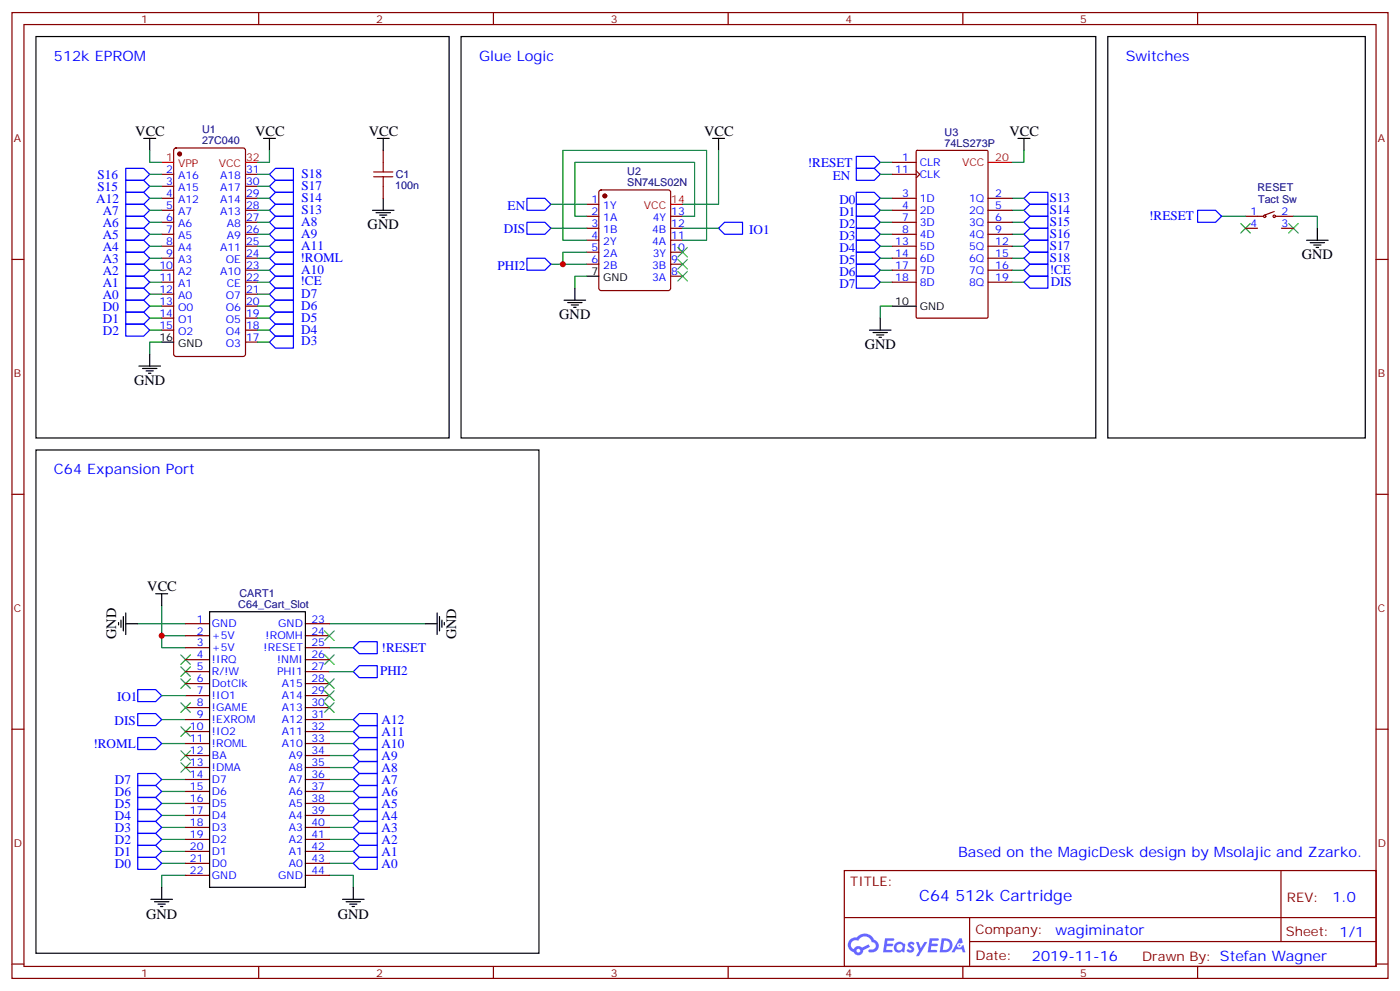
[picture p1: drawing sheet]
<svg xmlns="http://www.w3.org/2000/svg" width="412mm" height="292mm" viewBox="0 0 412 292" stroke-linecap="round" stroke-linejoin="round" font-family="sans-serif">
<g fill="none" stroke="#870000" stroke-width=".35">
<path d="M3.5 3.7h405.4v284.3h-405.4zM7.1 7.2h398.2v277.3h-398.2zM76.2 3.7v3.5M145.3 3.7v3.5M214.5 3.7v3.5M283.6 3.7v3.5M352.8 3.7v3.5M3.5 76.4h3.6M405.3 76.4h3.6M3.5 145.5h3.6M405.3 145.5h3.6M3.5 214.7h3.6"/>
<path d="M405.3 214.7h3.6M248.7 256.3h156.6v28.2h-156.6zM377.3 256.3v20.9M248.7 270.1h156.5M285.6 277.2h119.6M285.6 270.1v14.2M3.5 283.8h3.6M76.2 284.5v3.5M145.3 284.5v3.5M214.5 284.5v3.5M283.6 284.5v3.5M352.8 284.5v3.5"/>
<path d="M405.3 283.8h3.6"/>
</g>
<g fill="#5487ff">
<path d="M267.7 277.5a1.22 1.22 0 0 1 1.7 .2l-.4 .6a.47 .47 0 0 0-.3-.4 .47 .47 0 0 0-.5 .2l.1 .2a1.14 1.14 0 0 1 .8 1.8 1.14 1.14 0 0 1-1.9 0l-.2-.2 .5-.6 .7 .5a.29 .29 0 0 0 .3-.3 .29 .29 0 0 0-.2-.3 1.04 1.04 0 0 1-.6-1.7z"/>
<path d="M260.7 276.2h2.4l.3 .2-.2 .5-1.8 .1-.1 .8h1.5l.3 .4-.3 .4h-1.6l-.2 1.1h1.7l.2 .3-.2 .3-2.6 .1z"/>
<path d="M273.8 276.2h2.4l.3 .2-.1 .5-1.8 .1-.2 .8h1.6l.3 .4-.4 .4-1.6-.1-.1 1.1 1.7 .1 .2 .3-.2 .3-2.6 .1z"/>
<path d="M282.6 276.2h.7l.3 1.3-.6 .3a.69 .69 0 0 0-1 .3 .69 .69 0 0 0 .4 .9 .69 .69 0 0 0 .9-.6l.5-.2 .6 2.2h-.8l-.2-.9h-1.8l-.5 .9h-.8z"/>
<path d="M269.8 277.3h.8l.6 1.8 1.1-1.8h.9l-2.6 4.2h-.8l.9-1.5z"/>
<path d="M277.4 276.2l-.6 4.2h1.3a2.11 2.11 0 0 0 2.5-2.1 2.11 2.11 0 0 0-2.5-2.1zM278.1 277a1.39 1.39 0 0 1 1.7 1.4 1.39 1.39 0 0 1-1.8 1.2h-.3z"/>
<path d="M263.7 277.8a1.54 1.54 0 0 0-.1 2.2 1.54 1.54 0 0 0 2.2 .1l.6 .3 .3-2.3-.2-.3h-.4a1.49 1.49 0 0 0-2.4 0zM264 278.8a.94 .94 0 0 1 1.8 0 .94 .94 0 0 1-1.8 0z"/>
<path d="M250.4 276.6a2.18 2.18 0 0 0 1.1 3.7 1.44 1.44 0 0 0 1.6 .9 1.44 1.44 0 0 0 1.2-1.4l2-1.1-.5-.7-1.9 1a1.47 1.47 0 0 0-2.4 .4 1.39 1.39 0 0 1-.7-1.9 1.39 1.39 0 0 1 2-.5 2.12 2.12 0 0 1 2.2-1.3 2.12 2.12 0 0 1 1.9 1.7 1.14 1.14 0 0 1 1.1 1.4 1.14 1.14 0 0 1-1.7 .7 .43 .43 0 0 0-.5 .4 .43 .43 0 0 0 .4 .5 1.98 1.98 0 0 0 2.5-1.2 1.98 1.98 0 0 0-1.2-2.6 3.1 3.1 0 0 0-5.3-.6l-.9 .1zM252.3 279.9a.55 .55 0 0 1 1.1 0 .55 .55 0 0 1-1.1 0z"/>
<circle cx="282.6" cy="278.3" r=".26"/>
</g>
<g fill="#870000" stroke="#870000" stroke-width=".35">
<circle cx="52.9" cy="45.3" r=".53"/>
<circle cx="178.2" cy="57.7" r=".53"/>
</g>
<g fill="none" stroke="#870000" stroke-width=".35">
<path d="M47.6 51.3h3.6M47.6 54.9h3.6M47.6 58.4h3.6M51.4 43.8l.5-.2h19.7l.7 .4v60.2l-.4 .7-20 .1-.7-.5v-60.2zM72.3 51.3h3.5M72.3 54.9h3.5M72.3 58.4h3.5M112.9 44.3v3.5M112.9 54.9v3.5M176.6 56.1l.5-.2h19.7l.5 .2 .3 .5v28.2l-.3 .5-.5 .2h-19.7l-.5-.2-.2-.5v-28.2zM262.8 51.3h7.1M262.8 58.4h7.1"/>
<path d="M262.8 47.8h7.1M269.9 50.3l1 1-1 1.1M269.9 44.4l.3-.1h20.5l.3 .1v48.9l-.1 .3-20.7 .1-.3-.2zM291 58.4h7.1M47.6 61.9h3.6M47.6 65.4h3.6M47.6 69h3.6M47.6 72.5h3.6M47.6 76h3.6M47.6 79.6h3.6M72.3 61.9h3.5M72.3 65.4h3.5"/>
<path d="M72.3 69h3.5M72.3 72.5h3.5M72.3 76h3.5M72.3 79.6h3.5M172.9 60.1h3.5M172.9 63.7h3.5M172.9 67.2h3.5M172.9 70.7h3.5M172.9 74.3h3.5M172.9 77.8h3.5M197.6 63.7h3.5M197.6 67.2h3.5"/>
<path d="M197.6 70.7h3.5M197.6 74.3h3.5M197.6 77.8h3.5M262.8 61.9h7.1M262.8 65.4h7.1M262.8 69h7.1M262.8 72.5h7.1M262.8 76h7.1M262.8 79.6h7.1M291 61.9h7.1M291 65.4h7.1M291 69h7.1"/>
<path d="M291 72.5h7.1M291 76h7.1M291 79.6h7.1M366.9 63.7h5.3M366.9 67.2h3.5M375.4 62.3l-2.9 1M375.7 63.7h5.3M377.5 67.2h3.5M47.6 83.1h3.6M47.6 86.6h3.6M47.6 90.1h3.6M47.6 93.7h3.6"/>
<path d="M47.6 97.2h3.6M72.3 83.1h3.5M72.3 86.6h3.5M72.3 90.1h3.5M72.3 93.7h3.5M72.3 97.2h3.5M197.6 81.3h3.5M262.8 83.1h7.1M291 83.1h7.1M72.3 100.7h3.5M54.7 183.6h7M54.7 187.1h7"/>
<path d="M54.7 190.7h7M54.7 194.2h7M54.7 197.7h7M90 183.6h7M90 187.1h7M90 190.7h7M90 194.2h7M90 197.7h7M54.7 201.3h7M54.7 204.8h7M54.7 208.3h7M54.7 211.8h7"/>
<path d="M54.7 215.4h7M54.7 218.9h7M90 201.3h7M90 204.8h7M90 208.3h7M90 211.8h7M90 215.4h7M90 218.9h7M54.7 222.4h7M54.7 226h7M54.7 229.5h7M54.7 233h7"/>
<path d="M54.7 236.5h7M90 222.4h7M90 226h7M90 229.5h7M90 233h7M90 236.5h7M54.7 240.1h7M54.7 243.6h7M54.7 247.1h7M54.7 250.6h7M54.7 254.2h7M54.7 257.7h7"/>
<path d="M90 240.1h7M90 243.6h7M90 247.1h7M90 250.6h7M90 254.2h7M90 257.7h7"/>
<circle cx="372.5" cy="63.7" r=".35"/>
<circle cx="375.4" cy="63.7" r=".35"/>
</g>
<path d="M47.6 47.8h3.6M72.3 47.8h3.5M291 47.8h7.1M197.6 60.1h3.5" fill="none" stroke="#f00" stroke-width=".35"/>
<g fill="none" stroke="#000" stroke-width=".35">
<path d="M10.6 10.8h121.7v118.1h-121.7zM135.8 10.8h187v118.1h-187zM326.3 10.8h75.9v118.1h-75.9zM42.3 40.7h3.6M44.1 40.7v3.6M77.6 40.7h3.5M79.4 40.7v3.6M111.1 40.7h3.6M112.9 40.7v3.6M112.9 58.4v3.5M209.9 40.7h3.5M211.7 40.7v3.6"/>
<path d="M299.9 40.7h3.5M301.6 40.7v3.6M109.7 61.9h6.4M110.8 62.6h4.2M111.8 63.3h2.1M112.5 64h.7M384.9 70.7h6.3M385.9 71.4h4.3M387 72.1h2.1M387.7 72.8h.7M388.1 67.2v3.5M166.2 88.4h6.3"/>
<path d="M167.2 89.1h4.2M168.3 89.8h2.1M169 90.5h.7M169.3 84.8v3.6M172.9 81.3h3.5M256.1 97.2h6.4M257.2 97.9h4.2M258.2 98.6h2.1M258.9 99.3h.7M259.3 93.7v3.5M262.8 90.1h7.1M40.9 107.8h6.4"/>
<path d="M42 108.5h4.2M43 109.2h2.2M43.7 109.9h.7M44.1 104.2v3.6M47.6 100.7h3.6M10.6 132.5h148.1v148.1h-148.1zM45.9 174.8h3.5M47.6 174.8v3.5M34.9 183.3v.7M35.6 182.6v2.1M36.3 181.5v4.2M37 183.6h3.6"/>
<path d="M37 180.4v6.4M61.7 180.1h28.3v81.1h-28.3zM125.2 183.6h3.6M128.8 180.4v6.4M129.5 181.5v4.2M130.2 182.6v2.1M130.9 183.3v.7M44.4 264.8h6.4M45.5 265.5h4.2M46.6 266.2h2.1M47.3 266.9h.7M47.6 261.2v3.6"/>
<path d="M100.9 264.8h6.3M102 265.5h4.2M103 266.2h2.1M103.7 266.9h.7M104.1 261.2v3.6"/>
</g>
<g fill="none" stroke="#008700" stroke-width=".35">
<path d="M44.1 44.3v3.5h3.5M44.1 51.3h3.5M44.1 58.4h3.5M44.1 54.9h3.5M75.8 51.3h3.6M75.8 58.4h3.6M75.8 54.9h3.6M79.4 44.3v3.5h-3.6M211.7 44.3v15.8h-10.6M259.3 47.8h3.5M259.3 51.3h3.5M259.3 58.4h3.5"/>
<path d="M298.1 58.4h3.5M301.6 44.3v3.5h-3.5M44.1 79.6h3.5M44.1 76h3.5M44.1 72.5h3.5M44.1 69h3.5M44.1 65.4h3.5M44.1 61.9h3.5M75.8 79.6h3.6M75.8 76h3.6M75.8 72.5h3.6M75.8 69h3.6"/>
<path d="M75.8 65.4h3.6M75.8 61.9h3.6M162.3 67.2h10.6M162.3 60.1h10.6M162.3 77.8h10.6M172.9 63.7h-3.6v-15.9h35.3v15.9h-3.5M172.9 70.7h-7.1v-26.4h42.3v26.4h-7M172.9 74.3h-7.1v3.5M201.1 67.2h10.6M259.3 79.6h3.5M259.3 76h3.5M259.3 72.5h3.5"/>
<path d="M259.3 69h3.5M259.3 65.4h3.5M259.3 61.9h3.5M298.1 79.6h3.5M298.1 76h3.5M298.1 72.5h3.5M298.1 69h3.5M298.1 65.4h3.5M298.1 61.9h3.5M359.8 63.7h7.1M381 63.7h7.1v3.5M44.1 83.1h3.5"/>
<path d="M44.1 86.6h3.5M44.1 90.1h3.5M44.1 93.7h3.5M44.1 97.2h3.5M75.8 83.1h3.6M75.8 86.6h3.6M75.8 90.1h3.6M75.8 93.7h3.6M75.8 97.2h3.6M172.9 81.3h-3.6v3.5M259.3 83.1h3.5M262.8 90.1h-3.5v3.6"/>
<path d="M298.1 83.1h3.5M47.6 100.7h-3.5v3.5M75.8 100.7h3.6M47.6 178.3v12.4h7.1M40.6 183.6h14.1M47.6 187.1h7.1M97 183.6h28.2M97 190.7h7.1M97 197.7h7.1M47.6 218.9h7.1M47.6 211.8h7.1M47.6 204.8h7.1"/>
<path d="M97 218.9h7.1M97 211.8h7.1M97 215.4h7.1M47.6 229.5h7.1M47.6 233h7.1M47.6 236.5h7.1M97 229.5h7.1M97 233h7.1M97 236.5h7.1M97 222.4h7.1M97 226h7.1M47.6 240.1h7.1"/>
<path d="M47.6 243.6h7.1M47.6 247.1h7.1M47.6 250.6h7.1M47.6 254.2h7.1M54.7 257.7h-7.1v3.5M97 257.7h7.1v3.5M97 240.1h7.1M97 243.6h7.1M97 247.1h7.1M97 250.6h7.1M97 254.2h7.1"/>
</g>
<g fill="none" stroke="#00f" stroke-width=".35">
<path d="M37 56.6h5.3l1.8 1.8-1.8 1.7h-5.3zM37 53.1h5.3l1.8 1.8-1.8 1.7h-5.3zM37 49.6h5.3l1.8 1.7-1.8 1.8h-5.3zM79.4 58.4l1.7-1.8h5.3v3.5h-5.3zM79.4 54.9l1.7-1.8h5.3v3.5h-5.3zM79.4 51.3l1.7-1.7h5.3v3.5h-5.3zM155.2 58.4h5.3l1.8 1.7-1.8 1.8h-5.3zM252.2 46h5.3l1.8 1.8-1.8 1.8h-5.3zM252.2 49.6h5.3l1.8 1.7-1.8 1.8h-5.3zM252.2 56.6h5.3l1.8 1.8-1.8 1.7h-5.3zM301.6 58.4l1.8-1.8h5.3v3.5h-5.3zM37 77.8h5.3l1.8 1.8-1.8 1.7h-5.3z"/>
<path d="M37 74.3h5.3l1.8 1.7-1.8 1.8h-5.3zM37 70.7h5.3l1.8 1.8-1.8 1.8h-5.3zM37 67.2h5.3l1.8 1.8-1.8 1.7h-5.3zM37 63.7h5.3l1.8 1.7-1.8 1.8h-5.3zM37 60.1h5.3l1.8 1.8-1.8 1.8h-5.3zM79.4 76l1.7-1.7h5.3v3.5h-5.3zM79.4 69l1.7-1.8h5.3v3.5h-5.3zM79.4 79.6l1.7-1.8h5.3v3.5h-5.3zM79.4 72.5l1.7-1.8h5.3v3.6h-5.3zM79.4 61.9l1.7-1.8h5.3v3.6h-5.3zM81.1 63.7h5.3v3.5h-5.3l-1.7-1.8zM155.2 65.4h5.3l1.8 1.8-1.8 1.8h-5.3z"/>
<path d="M155.2 76h5.3l1.8 1.8-1.8 1.8h-5.3zM211.7 67.2l1.7-1.8h5.3v3.6h-5.3zM252.2 60.1h5.3l1.8 1.8-1.8 1.8h-5.3zM252.2 63.7h5.3l1.8 1.7-1.8 1.8h-5.3zM252.2 67.2h5.3l1.8 1.8-1.8 1.7h-5.3zM252.2 70.7h5.3l1.8 1.8-1.8 1.8h-5.3zM252.2 74.3h5.3l1.8 1.7-1.8 1.8h-5.3zM252.2 77.8h5.3l1.8 1.8-1.8 1.7h-5.3zM301.6 69l1.8-1.8h5.3v3.5h-5.3zM301.6 76l1.8-1.7h5.3v3.5h-5.3zM303.4 60.1h5.3v3.6h-5.3l-1.8-1.8zM303.4 63.7h5.3v3.5h-5.3l-1.8-1.8z"/>
<path d="M303.4 70.7h5.3v3.6h-5.3l-1.8-1.8zM303.4 77.8h5.3v3.5h-5.3l-1.8-1.7zM352.8 61.9h5.3l1.7 1.8-1.7 1.7h-5.3zM37 88.4h5.3l1.8 1.7-1.8 1.8h-5.3zM37 91.9h5.3l1.8 1.8-1.8 1.7h-5.3zM37 95.4h5.3l1.8 1.8-1.8 1.8h-5.3zM37 84.8h5.3l1.8 1.8-1.8 1.8h-5.3zM37 81.3h5.3l1.8 1.8-1.8 1.7h-5.3zM79.4 83.1l1.7-1.8h5.3v3.5h-5.3zM79.4 97.2l1.7-1.8h5.3v3.6h-5.3zM79.4 93.7l1.7-1.8h5.3v3.5h-5.3zM79.4 90.1l1.7-1.7h5.3v3.5h-5.3z"/>
<path d="M79.4 86.6l1.7-1.8h5.3v3.6h-5.3zM252.2 81.3h5.3l1.8 1.8-1.8 1.7h-5.3zM301.6 83.1l1.8-1.8h5.3v3.5h-5.3zM79.4 100.7l1.7-1.7h5.3v3.5h-5.3zM104.1 190.7l1.7-1.8h5.3v3.5h-5.3zM104.1 197.7l1.7-1.7h5.3v3.5h-5.3zM40.6 210.1h5.3l1.7 1.7-1.7 1.8h-5.3zM40.6 217.1h5.3l1.7 1.8-1.7 1.8h-5.3zM40.6 203h5.3l1.7 1.8-1.7 1.8h-5.3zM104.1 215.4l1.7-1.8h5.3v3.5h-5.3zM105.8 210.1h5.3v3.5h-5.3l-1.7-1.8zM105.8 217.1h5.3v3.6h-5.3l-1.7-1.8z"/>
<path d="M40.6 227.7h5.3l1.7 1.8-1.7 1.7h-5.3zM40.6 231.2h5.3l1.7 1.8-1.7 1.8h-5.3zM40.6 234.8h5.3l1.7 1.7-1.7 1.8h-5.3zM40.6 238.3h5.3l1.7 1.8-1.7 1.7h-5.3zM104.1 222.4l1.7-1.7h5.3v3.5h-5.3zM104.1 226l1.7-1.8h5.3v3.5h-5.3zM104.1 229.5l1.7-1.8h5.3v3.5h-5.3zM104.1 233l1.7-1.8h5.3v3.6h-5.3zM104.1 236.5l1.7-1.7h5.3v3.5h-5.3zM40.6 241.8h5.3l1.7 1.8-1.7 1.8h-5.3zM40.6 245.4h5.3l1.7 1.7-1.7 1.8h-5.3zM40.6 248.9h5.3l1.7 1.7-1.7 1.8h-5.3z"/>
<path d="M40.6 252.4h5.3l1.7 1.8-1.7 1.7h-5.3zM104.1 240.1l1.7-1.8h5.3v3.5h-5.3zM104.1 243.6l1.7-1.8h5.3v3.6h-5.3zM104.1 247.1l1.7-1.7h5.3v3.5h-5.3zM104.1 254.2l1.7-1.8h5.3v3.5h-5.3zM105.8 248.9h5.3v3.5h-5.3l-1.7-1.8z"/>
</g>
<g fill="none" stroke="#3c3" stroke-width=".35">
<path d="M199.7 72.8l2.8 2.9M199.7 76.4l2.8 2.8M199.7 79.9l2.8 2.8M202.5 72.8l-2.8 2.9M202.5 76.4l-2.8 2.8M202.5 79.9l-2.8 2.8M365.5 65.8l2.8 2.8M368.3 65.8l-2.8 2.8M379.6 65.8l2.8 2.8M382.4 65.8l-2.8 2.8M53.3 199.8l2.8 2.9M53.3 196.3l2.8 2.8"/>
<path d="M53.3 192.8l2.8 2.8M56.1 199.8l-2.8 2.9M56.1 196.3l-2.8 2.8M56.1 192.8l-2.8 2.8M95.6 192.8l2.8 2.8M95.6 199.8l2.8 2.9M95.6 185.7l2.8 2.9M98.4 192.8l-2.8 2.8M98.4 199.8l-2.8 2.9M98.4 185.7l-2.8 2.9M53.3 214l2.8 2.8M53.3 206.9l2.8 2.8"/>
<path d="M56.1 214l-2.8 2.8M56.1 206.9l-2.8 2.8M95.6 203.4l2.8 2.8M95.6 206.9l2.8 2.8M98.4 203.4l-2.8 2.8M98.4 206.9l-2.8 2.8M53.3 224.5l2.8 2.9M53.3 221l2.8 2.8M56.1 224.5l-2.8 2.9M56.1 221l-2.8 2.8"/>
</g>
<path d="M110.1 52h5.6M110.1 50.6h5.6M112.9 47.8v2.8M112.9 52v2.9" fill="none" stroke="#a10000" stroke-width=".35"/>
<g fill="#c00">
<circle cx="165.8" cy="77.8" r=".88"/>
<circle cx="47.6" cy="187.1" r=".88"/>
</g>
<text font-size="4.6" fill="#00f" x="270.8" y="265.3">C64 512k Cartridge</text>
<g font-size="4.2" fill="#00f">
<text x="15.9" y="17.8">512k EPROM</text>
<text x="141.1" y="17.8">Glue Logic</text>
<text x="331.6" y="17.8">Switches</text>
<text x="15.9" y="139.5">C64 Expansion Port</text>
<text x="282.2" y="252.4">Based on the MagicDesk design by Msolajic and Zzarko.</text>
<text x="392.5" y="265.6">1.0</text>
<text x="310.9" y="275.1">wagiminator</text>
<text x="304" y="282.9">2019-11-16</text>
</g>
<g font-size="4.2">
<text x="39.9" y="40">VCC</text>
<text x="75.1" y="40">VCC</text>
<text x="108.7" y="40">VCC</text>
<text x="207.4" y="40">VCC</text>
<text x="297.4" y="40">VCC</text>
<text x="108.3" y="67.6">GND</text>
<text x="383.5" y="76.4">GND</text>
<text x="164.7" y="94">GND</text>
<text x="254.7" y="102.8">GND</text>
<text x="39.5" y="113.4">GND</text>
<text x="43.4" y="174.1">VCC</text>
<text x="34.2" y="188.1" transform="rotate(-90 34.2 188.1)">GND</text>
<text x="134.4" y="188.2" transform="rotate(-90 134.4 188.2)">GND</text>
<text x="43" y="270.4">GND</text>
<text x="99.5" y="270.4">GND</text>
</g>
<g font-size="3.9" fill="#00f">
<text x="28.8" y="52.8">S16</text>
<text x="88.8" y="52.3">S18</text>
<text x="238" y="49">!RESET</text>
<text x="245.4" y="52.9">EN</text>
<text x="28.4" y="59.9">A12</text>
<text x="28.8" y="56.3">S15</text>
<text x="88.8" y="59.4">S14</text>
<text x="88.8" y="55.9">S17</text>
<text x="309.2" y="59.4">S13</text>
<text x="30.2" y="63.4">A7</text>
<text x="88.8" y="62.9">S13</text>
<text x="149.5" y="61.9">EN</text>
<text x="247.3" y="63.5">D1</text>
<text x="247.3" y="60">D0</text>
<text x="309.2" y="62.9">S14</text>
<text x="338.5" y="64.9">!RESET</text>
<text x="30.2" y="70.5">A5</text>
<text x="30.2" y="66.9">A6</text>
<text x="88.8" y="66.4">A8</text>
<text x="88.8" y="70">A9</text>
<text x="148.4" y="68.7">DIS</text>
<text x="220.7" y="68.8">IO1</text>
<text x="247.3" y="67.1">D2</text>
<text x="247.3" y="70.6">D3</text>
<text x="309.2" y="66.4">S15</text>
<text x="309.2" y="70">S16</text>
<text x="30.2" y="77.5">A3</text>
<text x="30.2" y="74">A4</text>
<text x="88.5" y="77.3">!ROML</text>
<text x="88.8" y="73.5">A11</text>
<text x="247.3" y="74.1">D4</text>
<text x="247.3" y="77.6">D5</text>
<text x="309.2" y="73.5">S17</text>
<text x="309.2" y="77">S18</text>
<text x="30.2" y="81">A2</text>
<text x="88.6" y="84">!CE</text>
<text x="88.8" y="80.5">A10</text>
<text x="146.6" y="79.4">PHI2</text>
<text x="247.3" y="81.2">D6</text>
<text x="309.2" y="80.5">!CE</text>
<text x="30.2" y="88.1">A0</text>
<text x="30.2" y="84.6">A1</text>
<text x="88.8" y="87.6">D7</text>
<text x="247.3" y="84.7">D7</text>
<text x="309.5" y="84.1">DIS</text>
<text x="30.3" y="91.6">D0</text>
<text x="30.3" y="95.1">D1</text>
<text x="88.8" y="94.7">D5</text>
<text x="88.8" y="91.1">D6</text>
<text x="30.3" y="98.7">D2</text>
<text x="88.8" y="101.7">D3</text>
<text x="88.8" y="98.2">D4</text>
<text x="112.4" y="192">!RESET</text>
<text x="112" y="198.6">PHI2</text>
<text x="34.5" y="206.5">IO1</text>
<text x="33.8" y="213.4">DIS</text>
<text x="112.4" y="213.2">A12</text>
<text x="27.5" y="220.1">!ROML</text>
<text x="112.4" y="216.7">A11</text>
<text x="112.4" y="220.2">A10</text>
<text x="112.4" y="223.7">A9</text>
<text x="112.4" y="227.3">A8</text>
<text x="33.9" y="230.7">D7</text>
<text x="112.4" y="230.8">A7</text>
<text x="33.9" y="234.3">D6</text>
<text x="33.9" y="237.8">D5</text>
<text x="112.4" y="234.3">A6</text>
<text x="112.4" y="237.8">A5</text>
<text x="33.9" y="241.3">D4</text>
<text x="33.9" y="244.8">D3</text>
<text x="112.4" y="241.4">A4</text>
<text x="112.4" y="244.9">A3</text>
<text x="33.9" y="248.4">D2</text>
<text x="33.9" y="251.9">D1</text>
<text x="112.4" y="248.4">A2</text>
<text x="112.4" y="252">A1</text>
<text x="33.9" y="255.4">D0</text>
<text x="112.4" y="255.5">A0</text>
</g>
<g font-size="3.9" fill="#800">
<text x="250.5" y="260.9">TITLE:</text>
<text x="379.1" y="265.6">REV:</text>
<text x="287.4" y="275.1">Company:</text>
<text x="378.7" y="275.7">Sheet: 1/1</text>
<text x="287.4" y="282.8">Date:</text>
<text x="336.4" y="282.8">Drawn By: Stefan Wagner</text>
</g>
<g font-size="3.2" fill="#800">
<text x="41.6" y="6.7">1</text>
<text x="110.8" y="6.7">2</text>
<text x="179.9" y="6.7">3</text>
<text x="249.1" y="6.7">4</text>
<text x="318.2" y="6.7">5</text>
<text x="4.1" y="41.8">A</text>
<text x="405.9" y="41.8">A</text>
<text x="4.1" y="110.9">B</text>
<text x="405.9" y="110.9">B</text>
<text x="4.1" y="180.1">C</text>
<text x="405.9" y="180.1">C</text>
<text x="4.1" y="249.2">D</text>
<text x="405.9" y="249.2">D</text>
<text x="41.6" y="287.5">1</text>
<text x="110.8" y="287.5">2</text>
<text x="179.9" y="287.5">3</text>
<text x="249.1" y="287.5">4</text>
<text x="318.2" y="287.5">5</text>
</g>
<g font-size="3.2" fill="#000080">
<text x="59.5" y="39.3">U1</text>
<text x="278.3" y="40">U3</text>
<text x="59.5" y="42.5">27C040</text>
<text x="278.3" y="43.2">74LS273P</text>
<text x="116.6" y="52.5">C1</text>
<text x="184.8" y="51.6">U2</text>
<text x="116.4" y="55.7">100n</text>
<text x="184.8" y="54.9">SN74LS02N</text>
<text x="370.4" y="56.1">RESET</text>
<text x="370.6" y="59.6">Tact Sw</text>
<text x="70.2" y="179">C64_Cart_Slot</text>
<text x="70.5" y="175.9">CART1</text>
</g>
<g font-size="3.2" fill="#f00">
<text x="49" y="47.4">1</text>
<text x="72.5" y="47.4">32</text>
<text x="293.2" y="47.4">20</text>
<text x="52.5" y="49.2">VPP</text>
<text x="64.4" y="49.2">VCC</text>
<text x="283.4" y="48.9">VCC</text>
<text x="197.7" y="59.8">14</text>
<text x="189.6" y="61.6">VCC</text>
</g>
<g font-size="3.2" fill="#00f">
<text x="265.7" y="47.4">1</text>
<text x="49" y="51">2</text>
<text x="52.5" y="52.7">A16</text>
<text x="64.8" y="52.7">A18</text>
<text x="72.5" y="51">31</text>
<text x="263.7" y="51">11</text>
<text x="270.9" y="48.9">CLR</text>
<text x="270.9" y="52.4">CLK</text>
<text x="49" y="54.5">3</text>
<text x="49" y="58">4</text>
<text x="52.5" y="56.3">A15</text>
<text x="52.5" y="59.8">A12</text>
<text x="64.8" y="59.8">A14</text>
<text x="64.8" y="56.3">A17</text>
<text x="72.5" y="58">29</text>
<text x="72.5" y="54.5">30</text>
<text x="174.2" y="59.8">1</text>
<text x="265.7" y="58">3</text>
<text x="270.9" y="59.4">1D</text>
<text x="285.5" y="59.4">1Q</text>
<text x="293.2" y="58">2</text>
<text x="49" y="61.6">5</text>
<text x="49" y="65.1">6</text>
<text x="52.5" y="63.3">A7</text>
<text x="64.8" y="63.3">A13</text>
<text x="72.5" y="65.1">27</text>
<text x="72.5" y="61.6">28</text>
<text x="174.2" y="63.3">2</text>
<text x="177.7" y="61.6">1Y</text>
<text x="177.7" y="65.1">1A</text>
<text x="192.3" y="65.1">4Y</text>
<text x="197.7" y="63.3">13</text>
<text x="265.7" y="61.6">4</text>
<text x="265.7" y="65.1">7</text>
<text x="270.9" y="63">2D</text>
<text x="285.5" y="63">2Q</text>
<text x="293.2" y="61.6">5</text>
<text x="293.2" y="65.1">6</text>
<text x="368.4" y="63.3">1</text>
<text x="377.5" y="63.3">2</text>
<text x="49" y="68.6">7</text>
<text x="52.5" y="66.9">A6</text>
<text x="52.5" y="70.4">A5</text>
<text x="66.8" y="70.4">A9</text>
<text x="66.8" y="66.9">A8</text>
<text x="72.5" y="68.6">26</text>
<text x="174.2" y="66.9">3</text>
<text x="174.2" y="70.4">4</text>
<text x="177.7" y="68.6">1B</text>
<text x="192.1" y="68.6">4B</text>
<text x="197.7" y="70.4">11</text>
<text x="197.7" y="66.9">12</text>
<text x="265.7" y="68.6">8</text>
<text x="270.9" y="66.5">3D</text>
<text x="270.9" y="70">4D</text>
<text x="285.5" y="66.5">3Q</text>
<text x="285.5" y="70">4Q</text>
<text x="293.2" y="68.6">9</text>
<text x="368.4" y="66.9">4</text>
<text x="377.5" y="66.9">3</text>
<text x="49" y="72.1">8</text>
<text x="49" y="75.7">9</text>
<text x="52.5" y="73.9">A4</text>
<text x="52.5" y="77.4">A3</text>
<text x="64.8" y="73.9">A11</text>
<text x="66.5" y="77.4">OE</text>
<text x="72.5" y="75.7">24</text>
<text x="72.5" y="72.1">25</text>
<text x="174.2" y="73.9">5</text>
<text x="174.2" y="77.4">6</text>
<text x="177.7" y="72.1">2Y</text>
<text x="177.7" y="75.7">2A</text>
<text x="192.1" y="72.1">4A</text>
<text x="192.3" y="75.7">3Y</text>
<text x="197.7" y="77.4">9</text>
<text x="197.7" y="73.9">10</text>
<text x="263.7" y="72.1">13</text>
<text x="263.7" y="75.7">14</text>
<text x="270.9" y="73.6">5D</text>
<text x="270.9" y="77.1">6D</text>
<text x="285.5" y="73.6">5Q</text>
<text x="285.5" y="77.1">6Q</text>
<text x="293.2" y="72.1">12</text>
<text x="293.2" y="75.7">15</text>
<text x="46.9" y="79.2">10</text>
<text x="46.9" y="82.7">11</text>
<text x="52.5" y="81">A2</text>
<text x="64.8" y="81">A10</text>
<text x="72.5" y="82.7">22</text>
<text x="72.5" y="79.2">23</text>
<text x="177.7" y="79.2">2B</text>
<text x="192.1" y="79.2">3B</text>
<text x="192.1" y="82.7">3A</text>
<text x="197.7" y="81">8</text>
<text x="263.7" y="79.2">17</text>
<text x="263.7" y="82.7">18</text>
<text x="270.9" y="80.6">7D</text>
<text x="285.5" y="80.6">7Q</text>
<text x="293.2" y="79.2">16</text>
<text x="293.2" y="82.7">19</text>
<text x="46.9" y="86.3">12</text>
<text x="46.9" y="89.8">13</text>
<text x="52.5" y="84.5">A1</text>
<text x="52.5" y="88">A0</text>
<text x="66.5" y="88">O7</text>
<text x="66.8" y="84.5">CE</text>
<text x="72.5" y="89.8">20</text>
<text x="72.5" y="86.3">21</text>
<text x="270.9" y="84.1">8D</text>
<text x="285.5" y="84.1">8Q</text>
<text x="46.9" y="93.3">14</text>
<text x="52.5" y="91.5">O0</text>
<text x="52.5" y="95.1">O1</text>
<text x="66.5" y="95.1">O5</text>
<text x="66.5" y="91.5">O6</text>
<text x="72.5" y="93.3">19</text>
<text x="46.9" y="96.8">15</text>
<text x="52.5" y="98.6">O2</text>
<text x="66.5" y="98.6">O4</text>
<text x="72.5" y="100.4">17</text>
<text x="72.5" y="96.8">18</text>
<text x="66.5" y="102.1">O3</text>
<text x="58" y="183.3">1</text>
<text x="62.4" y="184.7">GND</text>
<text x="82" y="184.7">GND</text>
<text x="91.7" y="183.3">23</text>
<text x="58" y="186.8">2</text>
<text x="58" y="190.3">3</text>
<text x="62.4" y="188.2">+5V</text>
<text x="62.4" y="191.7">+5V</text>
<text x="77.7" y="191.7">!RESET</text>
<text x="78.2" y="188.2">!ROMH</text>
<text x="91.7" y="186.8">24</text>
<text x="91.7" y="190.3">25</text>
<text x="58" y="193.9">4</text>
<text x="58" y="197.4">5</text>
<text x="62.4" y="195.3">!IRQ</text>
<text x="81.6" y="195.3">!NMI</text>
<text x="91.7" y="193.9">26</text>
<text x="91.7" y="197.4">27</text>
<text x="58" y="200.9">6</text>
<text x="62.4" y="198.8">R/!W</text>
<text x="62.4" y="202.3">DotClk</text>
<text x="81.6" y="198.8">PHI1</text>
<text x="83.1" y="202.3">A15</text>
<text x="91.7" y="200.9">28</text>
<text x="58" y="204.4">7</text>
<text x="58" y="208">8</text>
<text x="62.4" y="205.8">!IO1</text>
<text x="62.4" y="209.4">!GAME</text>
<text x="83.1" y="205.8">A14</text>
<text x="83.1" y="209.4">A13</text>
<text x="91.7" y="204.4">29</text>
<text x="91.7" y="208">30</text>
<text x="55.9" y="215">10</text>
<text x="58" y="211.5">9</text>
<text x="62.4" y="212.9">!EXROM</text>
<text x="83.1" y="212.9">A12</text>
<text x="91.7" y="211.5">31</text>
<text x="91.7" y="215">32</text>
<text x="55.9" y="218.5">11</text>
<text x="62.4" y="216.4">!IO2</text>
<text x="62.4" y="220">!ROML</text>
<text x="83.1" y="216.4">A11</text>
<text x="83.1" y="220">A10</text>
<text x="91.7" y="218.5">33</text>
<text x="55.9" y="222.1">12</text>
<text x="55.9" y="225.6">13</text>
<text x="62.4" y="223.5">BA</text>
<text x="62.4" y="227">!DMA</text>
<text x="85.1" y="223.5">A9</text>
<text x="85.1" y="227">A8</text>
<text x="91.7" y="222.1">34</text>
<text x="91.7" y="225.6">35</text>
<text x="55.9" y="229.1">14</text>
<text x="55.9" y="232.7">15</text>
<text x="62.4" y="230.5">D7</text>
<text x="85.1" y="230.5">A7</text>
<text x="91.7" y="229.1">36</text>
<text x="91.7" y="232.7">37</text>
<text x="55.9" y="236.2">16</text>
<text x="55.9" y="239.7">17</text>
<text x="62.4" y="234.1">D6</text>
<text x="62.4" y="237.6">D5</text>
<text x="85.1" y="234.1">A6</text>
<text x="85.1" y="237.6">A5</text>
<text x="91.7" y="236.2">38</text>
<text x="91.7" y="239.7">39</text>
<text x="55.9" y="243.2">18</text>
<text x="62.4" y="241.1">D4</text>
<text x="62.4" y="244.7">D3</text>
<text x="85.1" y="241.1">A4</text>
<text x="85.1" y="244.7">A3</text>
<text x="91.7" y="243.2">40</text>
<text x="55.9" y="246.8">19</text>
<text x="55.9" y="250.3">20</text>
<text x="62.4" y="248.2">D2</text>
<text x="62.4" y="251.7">D1</text>
<text x="85.1" y="248.2">A2</text>
<text x="85.1" y="251.7">A1</text>
<text x="91.7" y="246.8">41</text>
<text x="91.7" y="250.3">42</text>
<text x="55.9" y="253.8">21</text>
<text x="55.9" y="257.4">22</text>
<text x="62.4" y="255.2">D0</text>
<text x="85.1" y="255.2">A0</text>
<text x="91.7" y="253.8">43</text>
<text x="91.7" y="257.4">44</text>
<text x="62.4" y="258.8">GND</text>
<text x="82" y="258.8">GND</text>
</g>
<g font-size="3.2">
<text x="174.2" y="81">7</text>
<text x="177.7" y="82.7">GND</text>
<text x="263.7" y="89.8">10</text>
<text x="270.9" y="91.2">GND</text>
<text x="46.9" y="100.4">16</text>
<text x="52.5" y="102.1">GND</text>
</g>
</svg>
